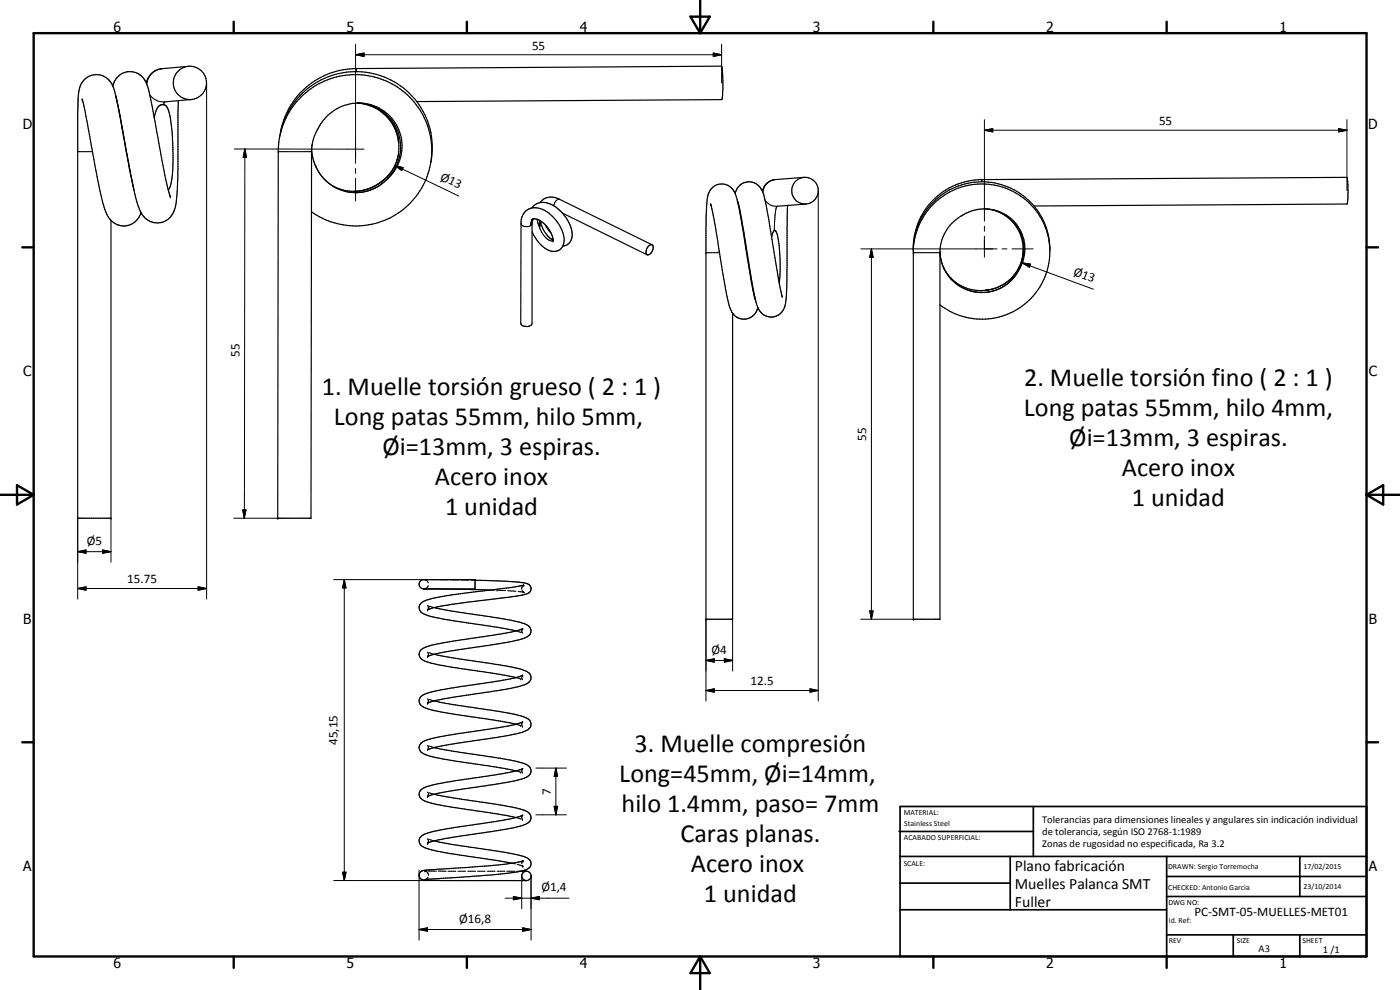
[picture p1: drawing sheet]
<svg xmlns="http://www.w3.org/2000/svg" width="420mm" height="297mm" viewBox="0 0 420 297" stroke-linecap="round" stroke-linejoin="round" font-family="sans-serif">
<g fill="none" stroke="#000" stroke-width=".35">
<path d="M56.5 19.9l-7.9 .7a5.2 5.2 0 0 0-4.5 3.7l-.2 .6M216.6 19.9h.1M216.6 19.9l.3 4.1v4.5l-.3 1.4-91.6 .6M216.6 19.9l-109.8 .7a23.2 23.2 0 0 0-22.7 19.4M24.7 29.8l4.9 25.6a29.7 29.7 0 0 0 3.2 10.2l.6 .7a5.4 5.4 0 0 0 8.9-2.5M33.9 25.8a6 6 0 0 1 2.9-3.8 5.1 5.1 0 0 1 6.4 1.7l.8 1.5a156.4 156.4 0 0 1 3.5 17l2 10.4 1.6 6.4M34.7 28.9h.1M34.7 28.9l.3 1M35 30l1.1 5.6M35.1 30.2l-1-3.8a5.3 5.3 0 0 0-4.3-3.9 5.3 5.3 0 0 0-5.3 2.4l-.6 1.3-.4 2.2-.2 5.2v121.9h10v-89.3M35.2 30.8l.1 .7M35.5 31.8l.7 3.8"/>
<path d="M36.1 35.6l.5 2.5M36.2 35.6l2.9 16.3M36.6 37.9l2.5 14M46.3 35.3a4.5 4.5 0 0 1 1.9-3.8h.1a1.72 1.72 0 0 1 2.2 1.5l.6 2.1 .5 3.9 .3 9.4a23.5 23.5 0 0 1-1.2 8.3l-.2 .3M53.5 30.2l-.1 23.2a36.8 36.8 0 0 1-1.2 9.9 5.3 5.3 0 0 1-4.8 3.6 5.3 5.3 0 0 1-5.1-3.1M57.4 29.8l-7.9 .8M107.1 30.9a13.5 13.5 0 0 1 9.1 4.2l1.4 1.9 1 1.9 1 3.4M107.3 30.9l1.6 .2M107.4 30.9l1.6 .1M108.9 31.1a12.7 12.7 0 0 1 10.6 10.5M109 31a13.2 13.2 0 0 1 8.7 20.9l-1.3 1.6M38.9 50.3l-.1 .1"/>
<path d="M39.1 51.9l1.1 5.1M39.1 51.9l1.9 8.3 1.3 3.6M84 40.8a23 23 0 0 1 29.1-17.5 23 23 0 0 1 14.7 30.5 23.3 23.3 0 0 1-10.8 11.6 22.9 22.9 0 0 1-23.5-1.9M93.5 44.6a14.1 14.1 0 0 0 1.4 5.6 13 13 0 0 0 21.5 3.3M107.9 57.3l-1.2 .1M115 54.1a16 16 0 0 1-7.1 3.2M115.2 53.9l-.4 .5a13.4 13.4 0 0 1-15 1.4M115.2 53.9v.1M116.4 53.5h.1M116.5 53.4l-.1 .1M119.5 41.7v.3M119.5 42l.1 .4"/>
<path d="M119.5 42a12.6 12.6 0 0 1-4.4 12M129.3 48.8a23 23 0 0 0-20.1-27.2 23 23 0 0 0-25.6 22l-.3 111.9h10l.2-110a16.5 16.5 0 0 1 5.5-11.4 13 13 0 0 1 18.2 .9 13 13 0 0 1-.5 18.3M220.6 58.1a4.3 4.3 0 0 0-4.7-2.9 4.3 4.3 0 0 0-3.6 4.2l-.4 8.6v117.8h8v-91.8M220.6 58a4.4 4.4 0 0 1 3.3-3.3 4.9 4.9 0 0 1 5.5 4.4l1.4 7.4 2.8 17.3 1.2 5.3M220.6 58.1l1.3 4.8 3.6 21.8 1.1 5.1M241.3 53.2l-8.7 .7a4.5 4.5 0 0 0-3.8 3.5M159.5 66.2h.1M159.5 66v.2M159.6 62.4a4.9 4.9 0 0 1 7.1-.4 12.1 12.1 0 0 1 5 8.2 3.2 3.2 0 0 1-2.8 3.6M160 65.8l-.3 1.3v29.9a2 2 0 0 1-3.4 0l.1-30.5a4.3 4.3 0 0 1 6.4-3.7 11.7 11.7 0 0 1 6.5 9.4 3.2 3.2 0 0 1-1.8 3 5.9 5.9 0 0 1-6.3-3.1l-1.5-2.6M160.2 65.7l-.7 .5M160.2 65.7l-.7 .4"/>
<path d="M160.2 65.7a7 7 0 0 1 5.4 4.6l.4 1.7M161.3 65.8l.5 2M161.8 67.8l.1 .1M161.9 67.9h.1M162 66.1v1.7M162 67.8v.1M162 60.8a4.4 4.4 0 0 1 6-1l27.7 13.6M162.2 66.3l.1 .6a9.1 9.1 0 0 0 2.8 4.6l.9 .6M163.7 67.6l1.6 2.2M166 72l-.1 .3M168.8 63.9l25.4 12.6M194.6 73.9a.76 .76 0 0 1 .7-.5 .76 .76 0 0 1 .7 .6 2.2 2.2 0 0 1-1.7 2.5 1.82 1.82 0 0 1 .3-2.6z"/>
<path d="M213.3 61.3l1.5 7.2 2.6 16a30.2 30.2 0 0 0 2.5 9.5M213.3 61.2v.1M221.4 60.6l1.2 5.1 3.4 20.9 1.4 5.6M231.6 71.1l.1-.6a1.3 1.3 0 0 1 1-1.3l.5 1.1 .7 3.9 .2 7.3-.3 3.3M236.4 61.6l-.3 23.5a20.9 20.9 0 0 1-.9 7.7 4.2 4.2 0 0 1-4.1 2.3 4.2 4.2 0 0 1-3.7-2.9M241.9 61.2l-8.7 .7M274.1 73.8v112h8v-110.8a13.3 13.3 0 0 1 8-11.1 12.2 12.2 0 0 1 15.8 4.7 11.9 11.9 0 0 1 .2 11.7M274.1 73.4a20.6 20.6 0 0 1 25.8-18.2 20.6 20.6 0 0 1 13.4 28.7 20.4 20.4 0 0 1-31.2 7.5M282.1 76a12.9 12.9 0 0 0 1.7 5.6M295.3 62.7a12.3 12.3 0 0 1 10.8 17.6M298.3 63.1a12.3 12.3 0 0 1 8.6 13.6 12.3 12.3 0 0 1-12.3 10.5M310.3 61.8l94-.6 .3-3.5-.2-3.5-.2-1-109.7 .7a20.6 20.6 0 0 0-20.4 20.6"/>
<path d="M315.1 74.7a20.5 20.5 0 0 0-20.6-19.5 20.5 20.5 0 0 0-20.4 19.7M227.4 92.2a4.2 4.2 0 0 1-3.4 3.5 3.7 3.7 0 0 1-2.9-.6l-1.2-1.1M283.1 80.1a12.5 12.5 0 0 0 11.5 7.7 12.5 12.5 0 0 0 11.5-7.5M283.9 81.6a12.5 12.5 0 0 0 11.2 5.6M295.7 87.1l-.4 .1M296.2 87l-.5 .1M306 80.4h.1M306.1 80.3l-.1 .1M306.1 80.3v.1M126.2 174.3l.7-.4h15.7v2.8h-15.4a1.41 1.41 0 0 1-1.3-.9 1.41 1.41 0 0 1 .3-1.5zM131.5 176.7l15.8 .3M142.6 174.1l11.2 .4a11.7 11.7 0 0 1 5.2 1.1 1.75 1.75 0 0 1 .1 1.9 1.75 1.75 0 0 1-1.7 .9l-4.7 .8-16.8 2.1-5.6 1"/>
<path d="M157.2 175.6l-2.9 .5-18 2.3-5.9 1a6.9 6.9 0 0 0-4.5 2.1 2.04 2.04 0 0 0 1.3 2.7 68.6 68.6 0 0 0 14.7 2.9l9.9 1.5 3 .7M130.3 196.3l5.2 1.1 16.3 2.4a16.8 16.8 0 0 1 7.1 2.3 2.14 2.14 0 0 1-1.5 3.4l-5.5 1.3-16.8 2.5-4.8 1M130.3 182.3l-2 .7M130.3 182.3l4.7 1 15.1 2.2a35 35 0 0 1 8 2 1.98 1.98 0 0 1 1.2 1.9 1.98 1.98 0 0 1-1.4 1.8l-2.3 .8-3.2 .7-16.8 2.5-5.3 1.1M130.3 196.3l-2 .7M154.8 189.3l-6.4 1.2-12.9 1.9a35 35 0 0 0-8.5 2.1 2.01 2.01 0 0 0-1.2 2.2 2.01 2.01 0 0 0 1.7 1.7l4.3 1.1 18.4 2.9 4.6 .9M156.9 188.6l-2.1 .7M130.3 210.3l5.8 1.2 14.6 2.1a27.8 27.8 0 0 1 8 2.2 2.1 2.1 0 0 1 .5 2.3 2.1 2.1 0 0 1-1.8 1.4l-2.6 .7-3.5 .7-15.7 2.4a28 28 0 0 0-7.2 1.6l-.1 .1M130.3 210.3l-2 .7M154.8 203.3l-4.7 1-15.7 2.3a22.3 22.3 0 0 0-8 2.4 2.03 2.03 0 0 0 1.1 3.3l4.8 1.3 16.1 2.5 6.4 1.2M154.8 217.3l-5.3 1.1-15.1 2.2a25.8 25.8 0 0 0-7.7 2.1 1.83 1.83 0 0 0-.3 3 23.3 23.3 0 0 0 8 2.3l14.6 2.2 5.8 1.1M156.9 202.6l-2.1 .7"/>
<path d="M156.9 216.6l-2.1 .7M130.3 224.3l5.2 1 16.3 2.5a19.5 19.5 0 0 1 6.9 2 2.02 2.02 0 0 1 .6 2.1 2.02 2.02 0 0 1-1.7 1.4 44.7 44.7 0 0 1-9.2 2.1l-12.2 1.8-5.9 1.1M130.3 238.3l5.8 1.1 15.2 2.3a20.8 20.8 0 0 1 7.4 2.1 2 2 0 0 1 .6 2.1 2 2 0 0 1-1.7 1.5l-5.7 1.4-18.5 2.8-3.1 .7-2 .7M130.3 238.3l-2 .7M154.8 231.3l-5.9 1.2-13.4 1.9a35 35 0 0 0-8.5 2.1 2.01 2.01 0 0 0-1.2 2.2 2.01 2.01 0 0 0 1.7 1.7l5.8 1.4 16.3 2.5 5.2 1M156.9 230.6l-2.1 .7M130.3 252.3l5.3 1.1 14.8 2.2a29.2 29.2 0 0 1 8.1 2 1.85 1.85 0 0 1 .8 2 1.85 1.85 0 0 1-1.7 1.4l-3.2 .7-6.7 .8-20.1 1.4M156.9 244.6l-2.7 .9-3.3 .6-19.1 3a9.8 9.8 0 0 0-5.8 2.3 2.23 2.23 0 0 0 1.9 3.1l7 1.6 18.8 2.9M157 258.3l-2.1 .5-6 .8-21.2 1.5a1.53 1.53 0 0 0-1.9 1.5 1.53 1.53 0 0 0 1.9 1.5l30.4 .1a1.4 1.4 0 0 0 1.3-1.4 1.4 1.4 0 0 0-1.3-1.4h-1.9M157.8 261.4a1.42 1.42 0 0 0-1.2 1.4 1.42 1.42 0 0 0 1.2 1.4"/>
<circle cx="57" cy="24.9" r="5"/>
<circle cx="241.6" cy="57.2" r="4"/>
</g>
<g fill="none" stroke="#000" stroke-width=".3">
<path d="M106.7 16.4l2.6-.5v1zM106.7 13.3v35.7M106.7 16.4h109.9M214.1 15.9l2.5 .5-2.5 .5zM216.6 13.3v11.6M44.9 28.4a5.1 5.1 0 0 0 4.6 2.2l-.4 .8M48.6 20.6a5 5 0 0 0-4.5 4.7M62 24.9v154.8M106.8 20.6l.2 .9M295.4 39.1l2.5-.5v1zM295.4 35.9v30.5M295.4 39.1h108.8"/>
<path d="M401.7 38.6l2.5 .5-2.5 .5zM404.2 35.9v21.3M23.3 45.5h4.5M70.3 44.7h39M73.5 44.7l.5 2.5h-1zM73.5 44.7l-.2 110.8M83.5 45.5h.1M83.5 45.5h10M93.5 45.5h.1M93.7 43.1l-.2 2.4M94.6 49.7a13 13 0 0 0 21.8 3.8M106.7 50.5v1.5"/>
<path d="M106.7 53.5v6.8M118.5 49.7l2.5 .6-.4 .9zM118.5 49.7l-1.1 1.9-2.2 2.4M118.5 49.7l19.2 9.1M119.5 46.5l-1 3.2M168 59.8a1.88 1.88 0 0 0-1.9 1.9M232.6 53.9a4.1 4.1 0 0 0-3.6 3.9M245.6 57.2v153.2M294.5 53.9l.2 .6M156.4 67.1a1.96 1.96 0 0 0 2.8 .6M159.6 66.2l-.4 1.5M159.7 67.1l-.5 .6"/>
<path d="M161.8 67.7a7.6 7.6 0 0 0 2.8 4.3l1.3 .3M211.9 75.8h.1M211.9 75.8h4M215.8 75.3v.5M224.1 74.7l-.1 .9M229.6 60.1a4 4 0 0 0 3.6 1.8M233.2 61.9h.1M233.2 61.9l-.6 2.5-.2 4.8M258.3 74.7h40.9M261.5 74.7l.5 2.5h-1zM261.5 74.7v111.1M274.1 75.8h.1"/>
<path d="M274.1 75.8h8M282.1 75.5l.1 1.6 .5 2a12.5 12.5 0 0 0 11.3 8.6 12.5 12.5 0 0 0 12.1-7.3M295.4 67.9v1.5M295.4 70.9v6.3M300.7 74.7h1.5M303.7 74.7h6.3M306.8 78.9l2.5 .3-.4 1zM306.8 78.9l21.4 7.9M307.1 74.8a12.3 12.3 0 0 1-10.8 12.2M23.3 155.5v24.2M33.3 155.5v13.2M70.1 155.5h13.2"/>
<path d="M72.8 153h1l-.5 2.5zM23.3 176.6l2.5-.5v1zM23.3 165.5l2.5-.5v1zM23.3 176.6h38.7M23.3 165.5h10M30.8 165l2.5 .5-2.5 .5zM59.5 176.1l2.5 .5-2.5 .5zM100.1 173.9h42.5M103.3 173.9l.5 2.5h-1zM103.3 173.9v90.3M127.5 173.9l.7 .4 .3 .6M128.5 175.7l-.5 .7-.8 .3"/>
<path d="M132.1 173.9h.1M134 173.9l.6 .1M135.2 174h2.5M138.2 174h2.5M141.3 174.1h1.3M147.3 177l1.2 .1M149.2 177.1h.1M149.2 177.1l2.5 .1M152.3 177.2l2.5 .2M155.5 177.5l1.8 .2M156.6 176.6h.1M156.7 177.2l.5 .5"/>
<path d="M157.2 175.6h.1M157.2 175.6l-.5 .4-.1 .6M157.3 177.7h.1M128.3 197h.1M128.3 183h.1M128.3 181.7l.3 .8-.3 .5M128.3 195.7l.3 .9-.3 .4M128.9 195.9h.1M128.9 181.9h.1M128.9 195.9l1.4 .4M128.9 181.9l1.4 .4M154.8 189.3l1.4 .4"/>
<path d="M156.9 188.6l-.3 .6 .2 .7M211.9 198.2l2.5-.5v1zM211.9 185.8v24.6M211.9 198.2h8M217.4 197.7l2.5 .5-2.5 .5zM219.9 185.8v15.5M258.3 185.8h15.8M261 183.3h1l-.5 2.5zM128.3 211h.1M128.3 209.7h.1M128.4 209.7l.2 .9-.3 .4M128.9 209.9l1.4 .4"/>
<path d="M154.8 217.3l1.4 .4M154.8 203.3l1.4 .4M156.2 217.7h.1M156.2 203.7h.1M156.8 217.9h.1M156.8 203.9v.1M156.9 202.6h-.1a1.03 1.03 0 0 0 0 1.3M156.9 216.6h-.1a1.03 1.03 0 0 0 0 1.3M211.9 207.2l2.5-.5v1zM211.9 207.2h33.7M243.1 206.7l2.5 .5-2.5 .5zM128.3 239h.1"/>
<path d="M128.3 237.7h.1M128.3 223.6l.1 .1M128.3 225h.1M128.4 223.7l.2 .3-.2 .9M128.4 237.7a1.02 1.02 0 0 1-.1 1.3M128.4 224.9l-.1 .1M128.9 237.9l1.4 .4M128.9 223.9h.1M128.9 223.9l1.4 .4M154.8 231.3l1.4 .4M156.2 231.7h.1M156.8 231.9h.1"/>
<path d="M156.9 230.6a.87 .87 0 0 0-.1 1.3M160.8 230.5h9.2M166.8 230.5l.5 2.5h-1zM166.8 230.5v14M128.3 253h.1M128.3 251.7l.3 .9-.3 .4M128.9 251.9h.1M128.9 251.9l1.4 .4M153.7 259l1 .2M154.8 245.3l1.4 .4M155.2 259.3h.1M155.3 259.3l1.6 .6"/>
<path d="M156.2 245.7h.1M156.7 244.8l-.1 .6 .2 .5M156.7 259.7v.1M156.7 259.8l.2 .1M156.7 244.7v.1M156.8 245.9h.1M156.9 244.6l-.2 .1M156.9 259.9h.1M157 258.3h.1M157 258.3l-.4 .9M160.8 244.5h9.2M166.3 241.9h1l-.5 2.6z"/>
<path d="M100.1 264.2h57.9M102.8 261.7h1l-.5 2.5zM125.8 278.9l2.5-.5v1zM125.8 261v21.1M125.8 278.9h33.6M127.5 261.3h.1M127.5 261.3h.5M127.6 263.9h.1M127.7 263.9h.1M127.7 261.3l.6 .4 .3 .9M127.7 263.9h-.1M128.4 263.2l-.7 .7"/>
<path d="M128.6 261.3l2.4 .1M131.5 261.4h2.4M134.4 261.4h2.4M137.4 261.4h2.4M140.4 261.4h2.3M143.3 261.4h2.3M146.2 261.4h2.4M149.2 261.4h2.3M151.6 269.5h19.2M152.1 261.4h2.4M154.1 269l2.5 .5-2.5 .5zM155.1 261.4h1.1"/>
<path d="M156.6 262.8v9.9M156.9 278.4l2.5 .5-2.5 .5zM159.4 269.5l2.5-.5v1zM159.4 262.8v19.3"/>
</g>
<g fill="#000">
<circle cx="24.7" cy="29.8" r=".18"/>
<circle cx="34.7" cy="28.9" r=".18"/>
<circle cx="51.1" cy="59.1" r=".18"/>
<circle cx="116.4" cy="53.5" r=".18"/>
<circle cx="119.6" cy="42.5" r=".18"/>
<circle cx="159.5" cy="66.2" r=".18"/>
<circle cx="162" cy="67.9" r=".18"/>
<circle cx="165.9" cy="72.3" r=".18"/>
<circle cx="213.3" cy="61.2" r=".18"/>
<circle cx="221.4" cy="60.6" r=".18"/>
<circle cx="296.5" cy="87" r=".18"/>
<circle cx="33.3" cy="155.5" r=".18"/>
<circle cx="83.3" cy="155.5" r=".18"/>
<circle cx="142.6" cy="173.9" r=".18"/>
<circle cx="157.2" cy="175.6" r=".18"/>
<circle cx="128.3" cy="197" r=".18"/>
<circle cx="156.8" cy="188.6" r=".18"/>
<circle cx="211.9" cy="185.8" r=".18"/>
<circle cx="274.1" cy="185.8" r=".18"/>
<circle cx="128.3" cy="211" r=".18"/>
<circle cx="156.8" cy="202.6" r=".18"/>
<circle cx="128.3" cy="239" r=".18"/>
<circle cx="156.8" cy="230.6" r=".18"/>
<circle cx="128.3" cy="253" r=".18"/>
<circle cx="157" cy="258.3" r=".18"/>
<circle cx="127.6" cy="263.9" r=".18"/>
</g>
<g fill="none" stroke="#000" stroke-width=".71">
<path d="M10.1 9.9h400v277.1h-400zM70.1 6.5v3.4M140.1 6.5v3.4M207.2 5h5.8l-2.9 4.9zM210.1 0v9.9M280.1 6.5v3.4M350.1 6.5v3.4M6.7 74.2h3.4M410.1 74.2h3.5M.1 148.5h10M5.1 145.6l5 2.9-5 2.9zM410.1 148.5h10"/>
<path d="M410.1 148.5l5-2.9v5.8zM6.7 222.7h3.4M410.1 222.7h3.5M70.1 287v3.4M140.1 287v3.4M210.1 287v10M210.1 287l2.9 5h-5.8zM280.1 287v3.4M350.1 287v3.4"/>
</g>
<g fill="none" stroke="#000" stroke-width=".51">
<path d="M269.8 249.5h40.3M270.1 242h140v45h-140zM270.1 257h140M303.2 257v16M310.1 242v15M350.1 257v30M390.1 257v12M270.1 265h33.1M270.1 273h80M350.1 269h60M350.1 263h60M350.1 280.5h60"/>
<path d="M370.1 280.5v6.5M390.1 280.5v6.5"/>
</g>
<g fill="#000">
<path d="M106.7 16.4l2.6-.5v1zM214.1 15.9l2.5 .5-2.5 .5zM295.4 39.1l2.5-.5v1zM401.7 38.6l2.5 .5-2.5 .5zM73.5 44.7l.5 2.5h-1zM118.5 49.7l2.5 .6-.4 .9zM261.5 74.7l.5 2.5h-1zM306.8 78.9l2.5 .3-.4 1zM72.8 153h1l-.5 2.5zM23.3 176.6l2.5-.5v1zM23.3 165.5l2.5-.5v1zM30.8 165l2.5 .5-2.5 .5z"/>
<path d="M59.5 176.1l2.5 .5-2.5 .5zM103.3 173.9l.5 2.5h-1zM211.9 198.2l2.5-.5v1zM217.4 197.7l2.5 .5-2.5 .5zM261 183.3h1l-.5 2.5zM211.9 207.2l2.5-.5v1zM243.1 206.7l2.5 .5-2.5 .5zM166.8 230.5l.5 2.5h-1zM166.3 241.9h1l-.5 2.6zM102.8 261.7h1l-.5 2.5zM125.8 278.9l2.5-.5v1zM154.1 269l2.5 .5-2.5 .5z"/>
<path d="M156.9 278.4l2.5 .5-2.5 .5zM159.4 269.5l2.5-.5v1z"/>
</g>
<g font-size="7.9">
<text x="96.6" y="118.5">1. Muelle torsión grueso ( 2 : 1 )</text>
<text x="307.4" y="115.9">2. Muelle torsión fino ( 2 : 1 )</text>
<text x="307.3" y="124.9">Long patas 55mm, hilo 4mm,</text>
<text x="100.2" y="127.5">Long patas 55mm, hilo 5mm,</text>
<text x="114.8" y="136.5">Øi=13mm, 3 espiras.</text>
<text x="320.9" y="133.9">Øi=13mm, 3 espiras.</text>
<text x="336.7" y="142.9">Acero inox</text>
<text x="130.5" y="145.5">Acero inox</text>
<text x="133.6" y="154.5">1 unidad</text>
<text x="339.7" y="151.9">1 unidad</text>
<text x="190.4" y="225.6">3. Muelle compresión</text>
<text x="185.8" y="234.5">Long=45mm, Øi=14mm,</text>
<text x="186.6" y="243.5">hilo 1.4mm, paso= 7mm</text>
<text x="204.2" y="252.5">Caras planas.</text>
<text x="207.3" y="261.5">Acero inox</text>
<text x="211.3" y="270.5">1 unidad</text>
</g>
<g font-size="4.7">
<text x="304.6" y="261.2">Plano fabricación</text>
<text x="304.6" y="266.6">Muelles Palanca SMT</text>
<text x="304.6" y="272">Fuller</text>
</g>
<g font-size="4.2">
<text x="34" y="9.6">6</text>
<text x="104" y="9.6">5</text>
<text x="174" y="9.6">4</text>
<text x="244" y="9.6">3</text>
<text x="314" y="9.6">2</text>
<text x="384" y="9.6">1</text>
<text x="6.8" y="38.7">D</text>
<text x="410.6" y="38.7">D</text>
<text x="7" y="112.9">C</text>
<text x="410.8" y="112.9">C</text>
<text x="7" y="187.1">B</text>
<text x="410.8" y="187.1">B</text>
<text x="7" y="261.4">A</text>
<text x="410.8" y="261.4">A</text>
<text x="34" y="290.4">6</text>
<text x="104" y="290.4">5</text>
<text x="174" y="290.4">4</text>
<text x="244" y="290.4">3</text>
<text x="314" y="290.4">2</text>
<text x="384" y="290.4">1</text>
</g>
<g font-size="3.9">
<text x="159.7" y="14.9">55</text>
<text x="347.8" y="37.5">55</text>
<text x="131.9" y="53.9" transform="rotate(26 131.9 53.9)">Ø13</text>
<text x="321.9" y="82.4" transform="rotate(20 321.9 82.4)">Ø13</text>
<text x="71.9" y="107.1" transform="rotate(-90 71.9 107.1)">55</text>
<text x="260" y="132.2" transform="rotate(-90 260 132.2)">55</text>
<text x="26" y="163.6">Ø5</text>
<text x="38.2" y="175">15.75</text>
<text x="213.6" y="196.2">Ø4</text>
<text x="225.2" y="205.6">12.5</text>
<text x="101.3" y="223.6" transform="rotate(-90 101.3 223.6)">45,15</text>
<text x="165.3" y="238.5" transform="rotate(-90 165.3 238.5)">7</text>
<text x="162.5" y="267.4">Ø1,4</text>
<text x="358.5" y="275">PC-SMT-05-MUELLES-MET01</text>
<text x="137.8" y="276.8">Ø16,8</text>
</g>
<g font-size="3.1">
<text x="312.7" y="246.8">Tolerancias para dimensiones lineales y angulares sin indicación individual</text>
<text x="312.7" y="250.4">de tolerancia, según ISO 2768-1:1989</text>
<text x="312.7" y="254">Zonas de rugosidad no especificada, Ra 3.2</text>
<text x="377.7" y="285.6">A3</text>
<text x="397" y="285.9">1 /1</text>
</g>
<g font-size="2.4">
<text x="271.2" y="244.4">MATERIAL:</text>
<text x="271.3" y="252">ACABADO SUPERFICIAL:</text>
<text x="271.4" y="247.9">Stainless Steel</text>
<text x="271.2" y="259.7">SCALE:</text>
<text x="350.6" y="260.8">DRAWN: Sergio Torremocha</text>
<text x="391.2" y="260.6">17/02/2015</text>
<text x="350.6" y="267">CHECKED: Antonio Garcia</text>
<text x="391.2" y="266.7">23/10/2014</text>
<text x="350.6" y="271.4">DWG NO:</text>
<text x="350.8" y="276.9">Id. Ref:</text>
<text x="350.8" y="282.8">REV</text>
<text x="371.2" y="282.9">SIZE</text>
<text x="390.9" y="282.9">SHEET</text>
</g>
</svg>
